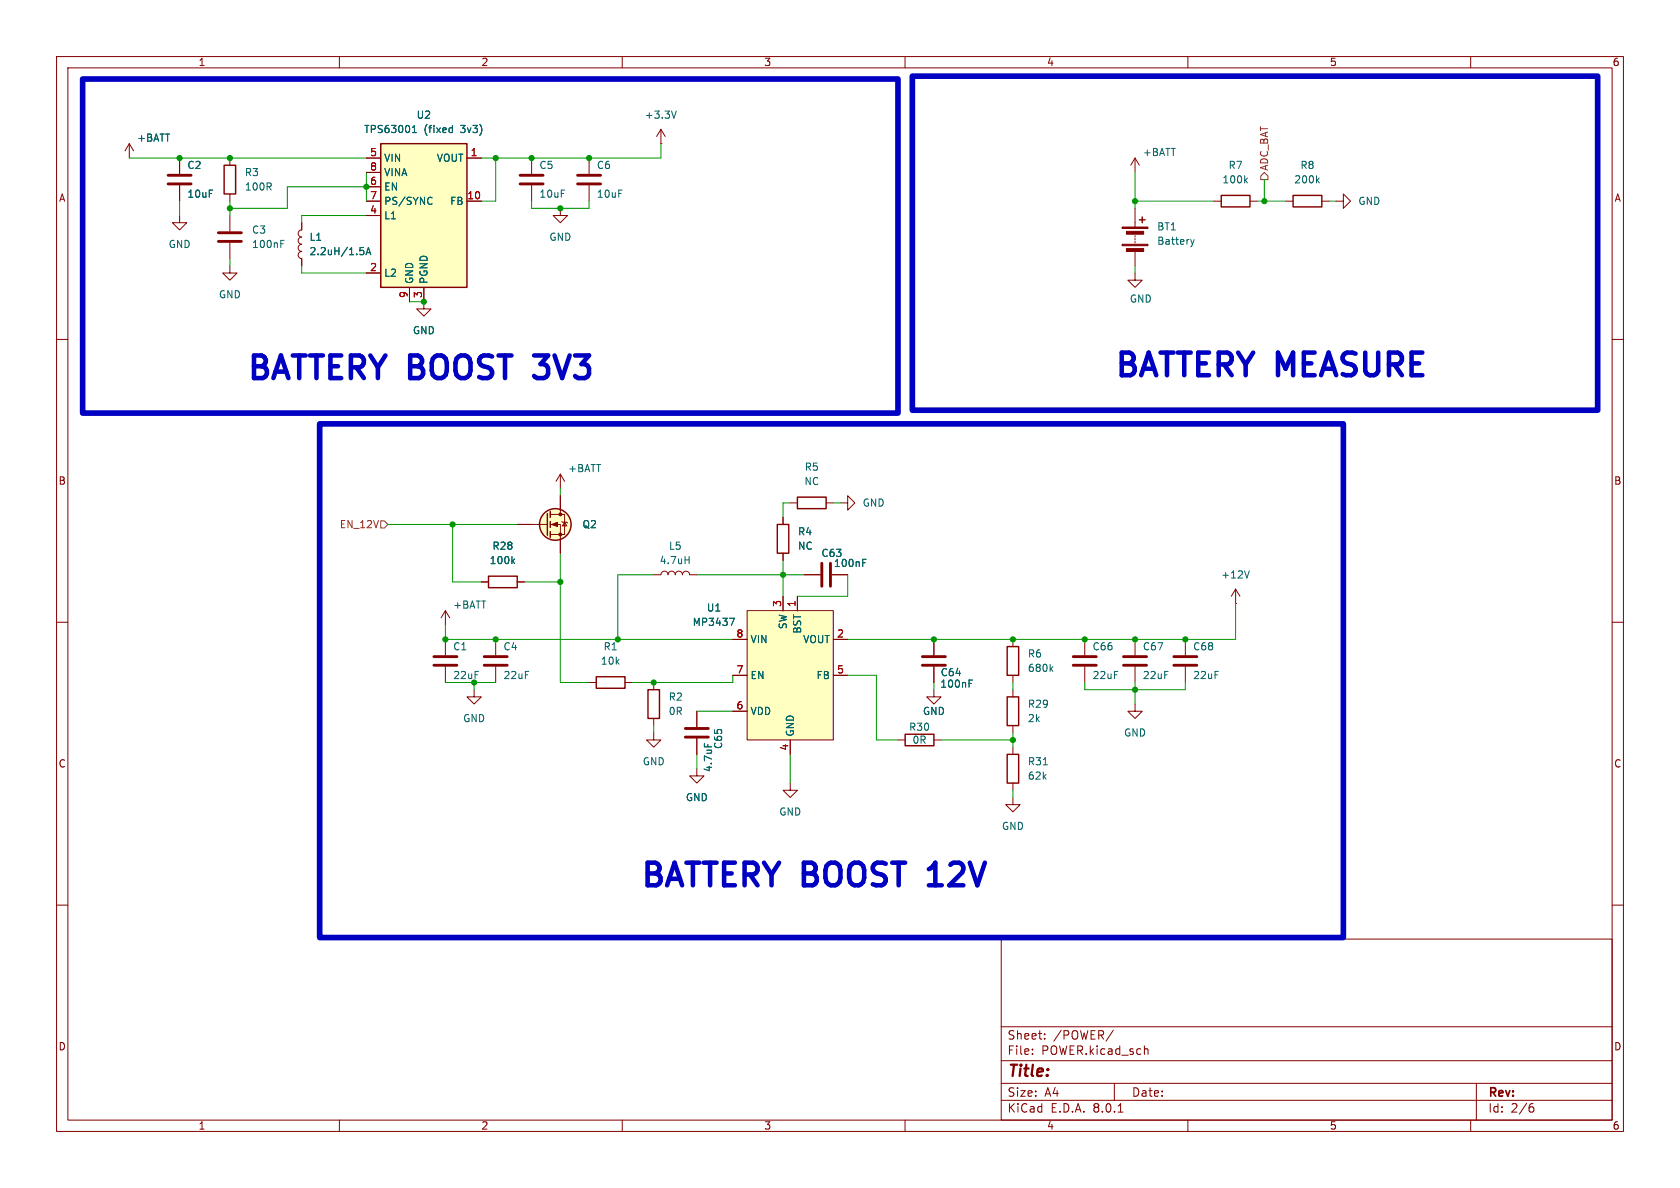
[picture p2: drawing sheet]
<svg xmlns="http://www.w3.org/2000/svg" width="297mm" height="210mm" viewBox="0 0 297 210" stroke-linecap="round" stroke-linejoin="round" font-family="sans-serif">
<g fill="none" stroke="#840000" stroke-width=".18">
<path d="M10 10h277v190h-277zM12 12h273v186h-273zM60 10v2M110 10v2M160 10v2M210 10v2M260 10v2M22.9 25.4l-.8 1.3M22.9 25.4v2.5M22.9 25.4l.7 1.3M31.7 38.1v1.3h1.3l-1.3 1.2-1.2-1.2h1.2M31.7 27.9v2.8"/>
<path d="M31.7 32.8v2.8M40.6 27.9v1.3M40.6 34.3v1.3M40.6 38.1v2.8M53.3 39.4v1.2a.63 .63 0 0 0-.6 .7 .63 .63 0 0 0 .6 .6 .64 .64 0 0 0-.6 .6 .64 .64 0 0 0 .6 .7 .64 .64 0 0 0-.6 .6 .64 .64 0 0 0 .6 .6 .64 .64 0 0 0-.6 .7 .64 .64 0 0 0 .6 .6v1.3M94 27.9v2.8M94 32.8v2.8M99.1 36.8v1.3h1.2l-1.2 1.3-1.3-1.3h1.3M200.7 27.9v2.6M200.7 36.8v3.3M200.7 27.9l-.8 1.3M200.7 27.9l.7 1.3"/>
<path d="M236.2 35.6h1.3v-1.3l1.3 1.3-1.3 1.2v-1.2M10 60h2M40.6 47v1.3h1.3l-1.3 1.2-1.2-1.2h1.2M40.6 42.9v2.8M200.7 48.3v1.2h1.2l-1.2 1.3-1.3-1.3h1.3M200.7 41.7v.2M200.7 42.2v.2M200.7 42.7v.2M200.7 44.5v2.5M285 60h2M10 110h2M78.7 108v2.5"/>
<path d="M78.7 113v2.8M78.7 117.9v2.8M78.7 108l-.7 1.2M78.7 108l.8 1.2M85.1 102.9h1.3M87.6 113v2.8M87.6 117.9v2.8M91.4 102.9h1.3M200.7 113v2.8M200.7 117.9v2.8M285 110h2M179.1 121.9v1.3"/>
<path d="M179.1 128.3v1.2M10 160h2M179.1 141v1.2h1.2l-1.2 1.3-1.3-1.3h1.3M285 160h2M177 166h108v32h-108zM60 198v2M110 198v2M160 198v2M177 194.5h108M177 191.5h108M177 187.5h108M177 181.5h108"/>
<path d="M182.5 186.3v.1M182.5 185.5v.1M184.7 183.6v.1M184.7 182.8v.1M196.8 182.1l-1.3 2M197 191.5v3M197.7 196.6h.8M202.4 185.5h.5l.1 .9M210 198v2M260 198v2M261 191.5v6.5M270.6 195.7h.3l.3 .3-.1 .5-.5 .1"/>
<path d="M271 195.1l-.4 .1"/>
</g>
<path d="M29.7 32.5h4.1M29.7 31h4.1M91.9 32.5h4.1M91.9 31h4.1M38.6 42.7h4.1M38.6 41.1h4.1M76.7 117.6h4.1M76.7 116.1h4.1M85.6 117.6h4.1M85.6 116.1h4.1M198.6 117.6h4.1M198.6 116.1h4.1" fill="none" stroke="#840000" stroke-width=".51"/>
<path d="M39.6 29.2h2.1v5.1h-2.1zM201.4 38.9h1M201.9 38.4v1M86.4 101.9h5v2h-5zM178.1 123.2h2v5.1h-2z" fill="none" stroke="#840000" stroke-width=".25"/>
<path d="M49.6 43.1h.5M49.6 42.5h.6M63.7 43.8h.6M63.8 44.2h.3l.2 .3-.1 .5h-.4M64.7 45l.4-1.2 .4 1.2M64.8 44.7h.6M210.5 42.3l.3 .9M210.8 43.2l-.2 .4M211.1 42.3l-.3 .9M90.6 99.2l.4 .4M91 98.8l-.5 .5" fill="none" stroke="#006464" stroke-width=".18"/>
<g fill="#840000" stroke="#840000" stroke-width=".18">
<path d="M198.4 43.2h4.5v.2h-4.5z"/>
<path d="M198.4 40.1h4.5v.3h-4.5z"/>
<path d="M199.1 43.9h3.1v.6h-3.1z"/>
<path d="M199.1 40.9h3.1v.5h-3.1z"/>
</g>
<path d="M67.3 25.4h15.2v25.4h-15.2z" fill="#ffffc2"/>
<g fill="none" stroke="#840000" stroke-width=".25">
<path d="M67.3 25.4h15.2v25.4h-15.2zM215.9 34.5h5.1v2.1h-5.1zM228.6 34.5h5.1v2.1h-5.1zM96.8 90.8v3.8M97.3 90.4v1M97.3 92.2v1M97.3 94v1M178.1 114.3h2v5.1h-2z"/>
<circle cx="98.2" cy="92.7" r="2.79"/>
</g>
<g fill="none" stroke="#840000" stroke-width=".18">
<path d="M64.8 27.9h2.5M64.8 35.6h2.5M64.8 38.1h2.5M64.8 33h2.5M64.8 30.5h2.5M82.5 27.9h2.6M82.5 35.6h2.6M104.1 27.9v2.8M104.1 32.8v2.8M116.8 25.4h.1M116.8 22.9l-.7 1.2M116.8 22.9v2.5"/>
<path d="M116.8 22.9l.8 1.2M214.6 35.6h1.3M221 35.6h1.2M227.3 35.6h1.3M233.7 35.6h1.2M64.8 48.3h2.5M72.4 50.8v2.5M74.9 50.8v3.8h1.3l-1.3 1.3-1.2-1.3h1.2M91.4 92.7h5.4M97.3 92.7h1.8v5.1M97.3 90.9h2.5v3.6h-2.5M99.1 83.8v2.6"/>
<path d="M99.1 87.6v3.3M99.1 83.8l-.8 1.3M99.1 83.8l.7 1.3M99.3 92.2l.1 .1h.8l.1 .2M99.8 92.3l.4 .7h-.8zM142.2 101.6h2.8M147.1 101.6h2.8M165.1 113v2.8M165.1 117.9v2.8M179.1 113v1.3M179.1 119.4v1.3M191.8 113v2.8"/>
<path d="M191.8 117.9v2.8M209.5 113v2.8M209.5 117.9v2.8M218.4 106.7h.1M218.4 104.1l-.7 1.3M218.4 104.1v2.6M218.4 104.1l.8 1.3"/>
</g>
<g fill="none" stroke="#006464" stroke-width=".18">
<path d="M119.6 19.6l-.5 1.3M72.9 23.4h.7M72.9 22.5l.4-.3v1.2M76 34.9l.4 .1M76.4 36l-.4 .1M79.6 22.6l.4 .1M80 23.4h-.4M80 22.2v1.2M220.2 31.8l.3 .5M220.5 31.5l-.5 .5M232.9 31.8l.3 .5M233.2 31.5l-.5 .5"/>
<path d="M152.5 99.5h.4M152.5 98.9h.6M185.8 118.2l.3 .5M186.1 117.8l-.4 .5M220.9 100.9l-.5 1.3M171.3 120.8h.4M171.3 120.2h.6"/>
</g>
<path d="M102.1 32.5h4.1M102.1 31h4.1M145.3 99.6v4M146.8 99.6v4M163.1 117.6h4M163.1 116.1h4M189.7 117.6h4.1M189.7 116.1h4.1M207.5 117.6h4.1M207.5 116.1h4.1" fill="none" stroke="#840000" stroke-width=".51"/>
<circle cx="98.2" cy="92.7" r="2.79" fill="#ffffc2" stroke="#ffffc2" stroke-width=".18"/>
<g fill="#840000" stroke="#840000" stroke-width=".18">
<path d="M97.5 92.7l1.1-.4v.8z"/>
<circle cx="99.1" cy="94.5" r=".25"/>
<circle cx="99.1" cy="90.9" r=".25"/>
</g>
<path d="M132.1 108h15.2v22.8h-15.2z" fill="#ffffc2"/>
<g fill="none" stroke="#840000" stroke-width=".18">
<path d="M31.7 27.9v2.8M31.7 32.8v2.8M53.3 39.4v1.2M64.8 27.9h2.5M64.8 35.6h2.5M64.8 38.1h2.5M64.8 33h2.5M64.8 30.5h2.5M82.5 27.9h2.6M82.5 35.6h2.6M53.3 45.7v1.3M64.8 48.3h2.5"/>
<path d="M72.4 50.8v2.5M74.9 50.8v2.5M91.4 92.7h2.6M99.1 87.6v2.6M99.1 95.3v2.5M138.4 91.4v1.3M138.4 97.8v1.3M139.7 88.9h1.3M146 88.9h1.3M148.6 88.9h1.3v-1.3l1.2 1.3-1.2 1.3v-1.3M85.1 102.9h1.3M91.4 102.9h1.3"/>
<path d="M115.6 101.6h1.2a.64 .64 0 0 1 .7-.6 .64 .64 0 0 1 .6 .6 .64 .64 0 0 1 .6-.6 .64 .64 0 0 1 .7 .6 .64 .64 0 0 1 .6-.6 .64 .64 0 0 1 .6 .6 .64 .64 0 0 1 .7-.6 .64 .64 0 0 1 .6 .6h1.3M129.5 113h2.6M129.5 119.4h2.6M132.1 108h15.2v22.8h-15.2zM138.4 105.4v2.6M141 105.4v2.6M142.2 101.6h2.8M147.1 101.6h2.8M147.3 113h2.6M147.3 119.4h2.6M165.1 113v2.8M165.1 117.9v2.8"/>
<path d="M83.8 121.9v1.3h1.3l-1.3 1.3-1.3-1.3h1.3M104.1 120.7h1.3M110.5 120.7h1.3M115.6 129.5v1.3h1.2l-1.2 1.3-1.3-1.3h1.3M115.6 120.7v1.2M115.6 127v1.3M123.2 135.9v1.3h1.3l-1.3 1.2-1.3-1.2h1.3M123.2 125.7v2.8M123.2 130.6v2.8M129.5 125.7h2.6M139.7 138.4v1.3h1.3l-1.3 1.3-1.3-1.3h1.3M139.7 130.8v2.6"/>
<path d="M158.7 130.8h1.3M165.1 121.9v1.3h1.3l-1.3 1.3-1.3-1.3h1.3M165.1 130.8h1.3M179.1 132.1v1.3M179.1 138.4v1.3M200.7 124.5v1.2h1.2l-1.2 1.3-1.3-1.3h1.3"/>
</g>
<g fill="none" stroke="#006464" stroke-width=".18">
<path d="M72.9 23.4h.7M72.9 22.5l.4-.3v1.2M76 34.9l.4 .1M76.4 36l-.4 .1M79.6 22.6l.4 .1M80 23.4h-.4M80 22.2v1.2M63.7 43.8h.6M63.8 44.2h.3l.2 .3-.1 .5h-.4M64.7 45l.4-1.2 .4 1.2M64.8 44.7h.6M90.6 99.2l.4 .4"/>
<path d="M91 98.8l-.5 .5M121.1 99h.7M121.8 98.4v1.2M152.5 99.5h.4M152.5 98.9h.6M129 109.3h.8l-.5 1.3M124.5 131.4v.6M171.3 120.8h.4M171.3 120.2h.6M184.4 135.2h.8"/>
</g>
<path d="M137.4 92.7h2v5.1h-2zM141 87.9h5v2h-5zM105.4 119.6h5.1v2.1h-5.1zM114.6 121.9h2v5.1h-2zM160 129.8h5.1v2h-5.1zM178.1 133.4h2v5h-2z" fill="none" stroke="#840000" stroke-width=".25"/>
<path d="M121.2 130.3h4M121.2 128.8h4" fill="none" stroke="#840000" stroke-width=".51"/>
<path d="M223.5 30.5l.7 .6v.7h-1.3v-.7zM67.3 92.1h.6l.7 .6-.7 .6h-.6z" fill="none" stroke="#725600" stroke-width=".18"/>
<path d="M94.4 62.8h2.5M94.4 66.5l.2 .1M164.2 156.5h2.3M164.6 153.5l-.4 .1" fill="none" stroke="#0000c2" stroke-width=".8"/>
<path d="M14.6 14h144.1v59h-144.1zM161.3 13.5h121.1v59h-121.1zM56.5 74.9h181v90.8h-181z" fill="none" stroke="#0000c2" stroke-width="1"/>
<g fill="none" stroke="#009600" stroke-width=".18">
<path d="M22.9 27.9h41.9M31.7 35.6v2.5M40.6 35.6v2.5M64.8 33h-14v3.8h-10.2M64.8 30.5v5.1M64.8 38.1h-11.5v1.3M87.6 27.9v7.7h-2.5M94 35.6v1.2h10.1v-1.2M116.8 25.4v2.5h-31.7M200.7 35.6h13.9M200.7 30.5v6.3M222.2 35.6h5.1"/>
<path d="M223.5 31.8v3.8M234.9 35.6h1.3M40.6 45.7v1.3M53.3 47v1.3h11.5M72.4 53.3h2.5M200.7 47v1.3M68.6 92.7h22.8M80 92.7v10.2h5.1M99.1 97.8v22.9h5M99.1 86.4v1.2M138.4 99.1v6.3M139.7 88.9h-1.3v2.5"/>
<path d="M147.3 88.9h1.3M78.7 110.5v2.5h50.8M92.7 102.9h6.4M115.6 101.6h-6.4v11.4M123.2 101.6h19M129.5 119.4v1.3h-17.7M149.9 119.4h5v11.4h3.8M149.9 101.6v3.8h-8.9M218.4 106.7v6.3h-68.5M78.7 120.7h8.9M83.8 120.7v1.2M115.6 128.3v1.2"/>
<path d="M123.2 133.4v2.5M123.2 125.7h6.3M139.7 133.4v5M165.1 120.7v1.2M166.4 130.8h12.7M179.1 120.7v1.2M179.1 129.5v2.6M179.1 139.7v1.3M191.8 120.7v1.2h17.7v-1.2M200.7 120.7v3.8"/>
</g>
<g fill="#009600" stroke="#009600" stroke-width=".18">
<circle cx="87.6" cy="113" r=".46"/>
<circle cx="80" cy="92.7" r=".46"/>
<circle cx="78.7" cy="113" r=".46"/>
<circle cx="83.8" cy="120.7" r=".46"/>
<circle cx="94" cy="27.9" r=".46"/>
<circle cx="99.1" cy="36.8" r=".46"/>
<circle cx="104.1" cy="27.9" r=".46"/>
<circle cx="99.1" cy="102.9" r=".46"/>
<circle cx="74.9" cy="53.3" r=".46"/>
<circle cx="115.6" cy="120.7" r=".46"/>
<circle cx="109.2" cy="113" r=".46"/>
<circle cx="138.4" cy="101.6" r=".46"/>
<circle cx="200.7" cy="113" r=".46"/>
<circle cx="200.7" cy="121.9" r=".46"/>
<circle cx="223.5" cy="35.6" r=".46"/>
<circle cx="209.5" cy="113" r=".46"/>
<circle cx="200.7" cy="35.6" r=".46"/>
<circle cx="191.8" cy="113" r=".46"/>
<circle cx="31.7" cy="27.9" r=".46"/>
<circle cx="40.6" cy="27.9" r=".46"/>
<circle cx="40.6" cy="36.8" r=".46"/>
<circle cx="87.6" cy="27.9" r=".46"/>
<circle cx="64.8" cy="33" r=".46"/>
<circle cx="179.1" cy="130.8" r=".46"/>
<circle cx="165.1" cy="113" r=".46"/>
<circle cx="179.1" cy="113" r=".46"/>
</g>
<g font-size="5.6" fill="#0000c2">
<text x="43.1" y="68.2">BATTERY BOOST</text>
<text x="96.3" y="68.2">3V3</text>
<text x="196.6" y="67.7">BATTERY MEASURE</text>
<text x="112.7" y="157.9">BATTERY BOOST</text>
<text x="165.8" y="157.9">12V</text>
</g>
<text font-size="2.8" fill="#840000" x="178" y="190.9">Title:</text>
<g font-size="2.1" fill="#840000">
<text x="178" y="184">Sheet:</text>
<text x="186.2" y="184">/POWER/</text>
<text x="178" y="186.7">File:</text>
<text x="184.1" y="186.7">POWER.kicad_sch</text>
<text x="178" y="196.9">KiCad</text>
<text x="178" y="194.1">Size:</text>
<text x="184.7" y="194.1">A4</text>
<text x="185.7" y="196.9">E.D.A.</text>
<text x="193.3" y="196.9">8.0.1</text>
<text x="200" y="194.1">Date:</text>
<text x="263" y="194.3">Rev:</text>
<text x="263" y="196.9">Id:</text>
<text x="267.1" y="196.9">2/6</text>
</g>
<g font-size="1.8" fill="#840000">
<text x="35" y="11.9">1</text>
<text x="85" y="11.9">2</text>
<text x="135" y="11.9">3</text>
<text x="185" y="11.9">4</text>
<text x="235" y="11.9">5</text>
<text x="285" y="11.9">6</text>
<text x="10.3" y="35.9">A</text>
<text x="285.3" y="35.9">A</text>
<text x="10.3" y="85.9">B</text>
<text x="285.3" y="85.9">B</text>
<text x="10.3" y="135.9">C</text>
<text x="285.3" y="135.9">C</text>
<text x="10.3" y="185.9">D</text>
<text x="285.3" y="185.9">D</text>
<text x="35" y="199.9">1</text>
<text x="85" y="199.9">2</text>
<text x="135" y="199.9">3</text>
<text x="185" y="199.9">4</text>
<text x="235" y="199.9">5</text>
<text x="285" y="199.9">6</text>
</g>
<g font-size="1.8" fill="#006464">
<text x="64.3" y="23.7">TPS63001</text>
<text x="73.6" y="21.2">U2</text>
<text x="74.9" y="23.7">(fixed</text>
<text x="81.6" y="23.7">3v3)</text>
<text x="113.9" y="21.2">+3.3V</text>
<text x="24.1" y="25.2">+BATT</text>
<text x="67.8" y="28.8">VIN</text>
<text x="77.1" y="28.8">VOUT</text>
<text x="201.9" y="27.8">+BATT</text>
<text x="33" y="30.1">C2</text>
<text x="33" y="35.2">10uF</text>
<text x="43.2" y="31.3">R3</text>
<text x="43.2" y="33.9">100R</text>
<text x="67.8" y="33.9">EN</text>
<text x="67.8" y="31.3">VINA</text>
<text x="95.3" y="30.1">C5</text>
<text x="95.3" y="35.2">10uF</text>
<text x="105.4" y="30.1">C6</text>
<text x="105.4" y="35.2">10uF</text>
<text x="216" y="32.6">100k</text>
<text x="217.1" y="30.1">R7</text>
<text x="228.7" y="32.6">200k</text>
<text x="229.8" y="30.1">R8</text>
<text x="44.5" y="41.5">C3</text>
<text x="67.8" y="39">L1</text>
<text x="67.8" y="36.4">PS/SYNC</text>
<text x="79.5" y="36.4">FB</text>
<text x="204.5" y="40.9">BT1</text>
<text x="240" y="36.4">GND</text>
<text x="29.7" y="44">GND</text>
<text x="44.5" y="44">100nF</text>
<text x="54.6" y="42.8">L1</text>
<text x="54.6" y="45.3">2.2uH/1.5A</text>
<text x="97" y="42.8">GND</text>
<text x="204.5" y="43.5">Battery</text>
<text x="38.6" y="52.9">GND</text>
<text x="67.8" y="49.1">L2</text>
<text x="73.3" y="50.3" transform="rotate(-90 73.3 50.3)">GND</text>
<text x="75.8" y="50.3" transform="rotate(-90 75.8 50.3)">PGND</text>
<text x="199.6" y="53.7">GND</text>
<text x="72.9" y="59.3">GND</text>
<text x="100.3" y="83.7">+BATT</text>
<text x="142.2" y="83.4">R5</text>
<text x="142.1" y="86">NC</text>
<text x="152.4" y="89.8">GND</text>
<text x="102.9" y="93.6">Q2</text>
<text x="141" y="94.8">R4</text>
<text x="86.5" y="99.9">100k</text>
<text x="87" y="97.4">R28</text>
<text x="116.5" y="99.9">4.7uH</text>
<text x="118.2" y="97.4">L5</text>
<text x="141" y="97.4">NC</text>
<text x="145.1" y="98.7">C63</text>
<text x="147.3" y="100.4">100nF</text>
<text x="80" y="107.8">+BATT</text>
<text x="215.8" y="102.5">+12V</text>
<text x="122.4" y="110.8">MP3437</text>
<text x="124.9" y="108.3">U1</text>
<text x="132.6" y="113.9">VIN</text>
<text x="139.3" y="111.3" transform="rotate(-90 139.3 111.3)">SW</text>
<text x="141.8" y="112.1" transform="rotate(-90 141.8 112.1)">BST</text>
<text x="141.9" y="113.9">VOUT</text>
<text x="80" y="115.2">C1</text>
<text x="88.9" y="115.2">C4</text>
<text x="106.1" y="117.7">10k</text>
<text x="106.6" y="115.2">R1</text>
<text x="166.2" y="119.7">C64</text>
<text x="181.6" y="116.4">R6</text>
<text x="181.6" y="119">680k</text>
<text x="193" y="115.2">C66</text>
<text x="201.9" y="115.2">C67</text>
<text x="210.8" y="115.2">C68</text>
<text x="80" y="120.2">22uF</text>
<text x="88.9" y="120.2">22uF</text>
<text x="118.1" y="124.1">R2</text>
<text x="132.6" y="120.2">EN</text>
<text x="144.3" y="120.2">FB</text>
<text x="166.1" y="121.8">100nF</text>
<text x="181.6" y="125.3">R29</text>
<text x="193" y="120.2">22uF</text>
<text x="201.9" y="120.2">22uF</text>
<text x="210.8" y="120.2">22uF</text>
<text x="81.8" y="127.9">GND</text>
<text x="118.1" y="126.6">0R</text>
<text x="132.6" y="126.6">VDD</text>
<text x="140.6" y="130.3" transform="rotate(-90 140.6 130.3)">GND</text>
<text x="160.6" y="129.4">R30</text>
<text x="161.2" y="131.7">0R</text>
<text x="163.1" y="126.6">GND</text>
<text x="181.6" y="127.9">2k</text>
<text x="198.6" y="130.4">GND</text>
<text x="113.5" y="135.5">GND</text>
<text x="126.1" y="136.6" transform="rotate(-90 126.1 136.6)">4.7uF</text>
<text x="127.9" y="132.5" transform="rotate(-90 127.9 132.5)">C65</text>
<text x="181.6" y="135.5">R31</text>
<text x="121.2" y="141.8">GND</text>
<text x="181.6" y="138">62k</text>
<text x="137.7" y="144.4">GND</text>
<text x="177" y="146.9">GND</text>
</g>
<g font-size="1.8" fill="#a90000">
<text x="65.3" y="27.7">5</text>
<text x="83.1" y="27.7">1</text>
<text x="65.3" y="32.8">6</text>
<text x="65.3" y="35.3">7</text>
<text x="65.3" y="30.2">8</text>
<text x="82.5" y="35.3">10</text>
<text x="65.3" y="37.8">4</text>
<text x="65.3" y="48">2</text>
<text x="72.1" y="52.8" transform="rotate(-90 72.1 52.8)">9</text>
<text x="74.7" y="52.8" transform="rotate(-90 74.7 52.8)">3</text>
<text x="138.2" y="107.4" transform="rotate(-90 138.2 107.4)">3</text>
<text x="140.7" y="107.4" transform="rotate(-90 140.7 107.4)">1</text>
<text x="130.1" y="112.8">8</text>
<text x="147.9" y="112.8">2</text>
<text x="130.1" y="119.1">7</text>
<text x="147.9" y="119.1">5</text>
<text x="130.1" y="125.5">6</text>
<text x="139.4" y="132.8" transform="rotate(-90 139.4 132.8)">4</text>
</g>
<g font-size="1.8" fill="#725600">
<text x="224.4" y="30.3" transform="rotate(-90 224.4 30.3)">ADC_BAT</text>
<text x="60" y="93.6">EN_12V</text>
</g>
</svg>
